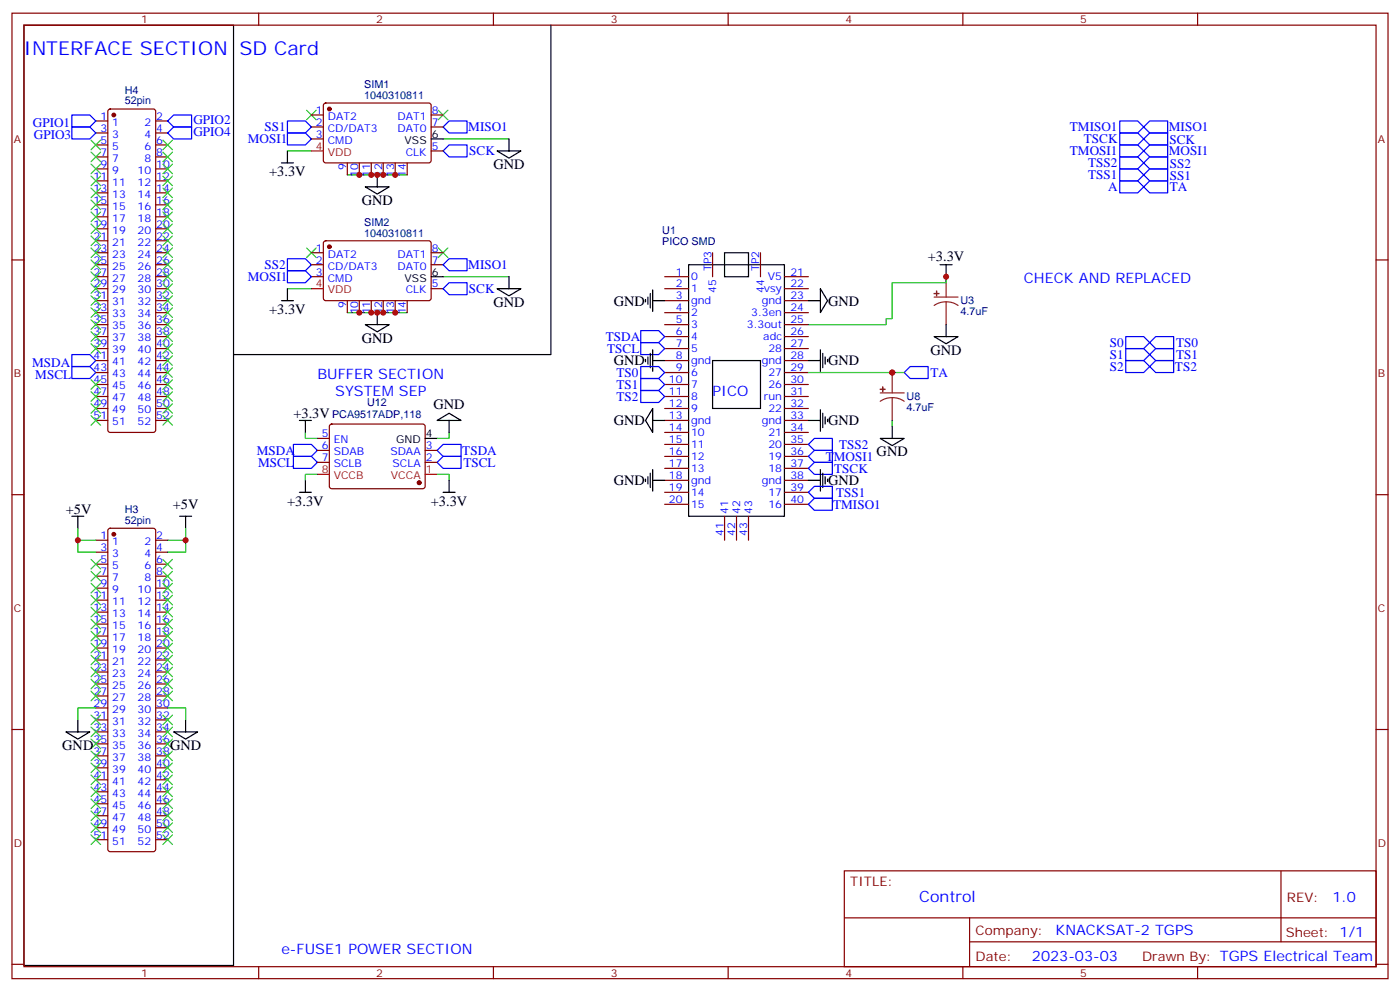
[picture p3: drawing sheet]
<svg xmlns="http://www.w3.org/2000/svg" width="412mm" height="292mm" viewBox="0 0 412 292" stroke-linecap="round" stroke-linejoin="round" font-family="sans-serif">
<g fill="none" stroke="#3c3" stroke-width=".35">
<path d="M90.3 32.5l2.8 2.8M93.1 32.5l-2.8 2.8M129.1 32.5l2.8 2.8M131.9 32.5l-2.8 2.8M26.8 41.3l2.8 2.8M26.8 44.8l2.8 2.8M26.8 48.3l2.8 2.9M26.8 51.9l2.8 2.8M26.8 55.4l2.8 2.8M26.8 58.9l2.8 2.8M29.6 58.9l-2.8 2.8M29.6 55.4l-2.8 2.8"/>
<path d="M29.6 51.9l-2.8 2.8M29.6 48.3l-2.8 2.9M29.6 44.8l-2.8 2.8M29.6 41.3l-2.8 2.8M48 41.3l2.8 2.8M48 44.8l2.8 2.8M48 48.3l2.8 2.9M48 51.9l2.8 2.8M48 55.4l2.8 2.8M48 58.9l2.8 2.8M50.8 41.3l-2.8 2.8M50.8 44.8l-2.8 2.8"/>
<path d="M50.8 48.3l-2.8 2.9M50.8 51.9l-2.8 2.8M50.8 55.4l-2.8 2.8M50.8 58.9l-2.8 2.8M26.8 76.6l2.8 2.8M26.8 73l2.8 2.8M26.8 69.5l2.8 2.8M26.8 66l2.8 2.8M26.8 62.4l2.8 2.9M29.6 62.4l-2.8 2.9M29.6 66l-2.8 2.8M29.6 69.5l-2.8 2.8"/>
<path d="M29.6 73l-2.8 2.8M29.6 76.6l-2.8 2.8M48 62.4l2.8 2.9M48 66l2.8 2.8M48 69.5l2.8 2.8M48 73l2.8 2.8M48 76.6l2.8 2.8M50.8 62.4l-2.8 2.9M50.8 66l-2.8 2.8M50.8 69.5l-2.8 2.8M50.8 73l-2.8 2.8M50.8 76.6l-2.8 2.8"/>
<path d="M90.3 73l2.8 2.8M93.1 73l-2.8 2.8M129.1 73l2.8 2.8M131.9 73l-2.8 2.8M26.8 83.6l2.8 2.8M26.8 87.1l2.8 2.9M26.8 90.7l2.8 2.8M26.8 94.2l2.8 2.8M26.8 97.7l2.8 2.8M26.8 80.1l2.8 2.8M29.6 80.1l-2.8 2.8M29.6 83.6l-2.8 2.8"/>
<path d="M29.6 87.1l-2.8 2.9M29.6 90.7l-2.8 2.8M29.6 94.2l-2.8 2.8M29.6 97.7l-2.8 2.8M48 80.1l2.8 2.8M48 83.6l2.8 2.8M48 87.1l2.8 2.9M48 90.7l2.8 2.8M48 94.2l2.8 2.8M48 97.7l2.8 2.8M50.8 80.1l-2.8 2.8M50.8 83.6l-2.8 2.8"/>
<path d="M50.8 87.1l-2.8 2.9M50.8 90.7l-2.8 2.8M50.8 94.2l-2.8 2.8M50.8 97.7l-2.8 2.8M26.8 118.9l2.8 2.8M26.8 115.4l2.8 2.8M26.8 111.8l2.8 2.9M26.8 101.2l2.8 2.9M29.6 101.2l-2.8 2.9M29.6 111.8l-2.8 2.9M29.6 115.4l-2.8 2.8M29.6 118.9l-2.8 2.8"/>
<path d="M48 101.2l2.8 2.9M48 104.8l2.8 2.8M48 108.3l2.8 2.8M48 111.8l2.8 2.9M48 115.4l2.8 2.8M48 118.9l2.8 2.8M50.8 115.4l-2.8 2.8M50.8 101.2l-2.8 2.9M50.8 104.8l-2.8 2.8M50.8 108.3l-2.8 2.8M50.8 111.8l-2.8 2.9M50.8 118.9l-2.8 2.8"/>
<path d="M26.8 122.4l2.8 2.8M29.6 122.4l-2.8 2.8M48 122.4l2.8 2.8M50.8 122.4l-2.8 2.8M26.8 178.9l2.8 2.8M26.8 175.3l2.8 2.9M26.8 171.8l2.8 2.8M26.8 164.7l2.8 2.9M26.8 168.3l2.8 2.8M29.6 175.3l-2.8 2.9M29.6 164.7l-2.8 2.9M29.6 168.3l-2.8 2.8"/>
<path d="M29.6 171.8l-2.8 2.8M29.6 178.9l-2.8 2.8M48 178.9l2.8 2.8M48 175.3l2.8 2.9M48 171.8l2.8 2.8M48 168.3l2.8 2.8M48 164.7l2.8 2.9M50.8 178.9l-2.8 2.8M50.8 175.3l-2.8 2.9M50.8 171.8l-2.8 2.8M50.8 168.3l-2.8 2.8M50.8 164.7l-2.8 2.9"/>
<path d="M26.8 189.4l2.8 2.9M26.8 182.4l2.8 2.8M26.8 185.9l2.8 2.8M26.8 193l2.8 2.8M26.8 196.5l2.8 2.8M29.6 196.5l-2.8 2.8M29.6 193l-2.8 2.8M29.6 189.4l-2.8 2.9M29.6 185.9l-2.8 2.8M29.6 182.4l-2.8 2.8M48 196.5l2.8 2.8M48 193l2.8 2.8"/>
<path d="M48 189.4l2.8 2.9M48 185.9l2.8 2.8M48 182.4l2.8 2.8M50.8 196.5l-2.8 2.8M50.8 193l-2.8 2.8M50.8 189.4l-2.8 2.9M50.8 185.9l-2.8 2.8M50.8 182.4l-2.8 2.8M26.8 217.7l2.8 2.8M26.8 200l2.8 2.8M26.8 203.6l2.8 2.8M26.8 210.6l2.8 2.8"/>
<path d="M26.8 214.1l2.8 2.9M29.6 217.7l-2.8 2.8M29.6 214.1l-2.8 2.9M29.6 203.6l-2.8 2.8M29.6 200l-2.8 2.8M29.6 210.6l-2.8 2.8M48 217.7l2.8 2.8M48 214.1l2.8 2.9M48 210.6l2.8 2.8M48 203.6l2.8 2.8M48 200l2.8 2.8M50.8 217.7l-2.8 2.8"/>
<path d="M50.8 214.1l-2.8 2.9M50.8 210.6l-2.8 2.8M50.8 203.6l-2.8 2.8M50.8 200l-2.8 2.8M26.8 224.7l2.8 2.8M26.8 221.2l2.8 2.8M26.8 228.2l2.8 2.9M26.8 231.8l2.8 2.8M26.8 235.3l2.8 2.8M26.8 238.8l2.8 2.9M29.6 238.8l-2.8 2.9M29.6 235.3l-2.8 2.8"/>
<path d="M29.6 231.8l-2.8 2.8M29.6 224.7l-2.8 2.8M29.6 221.2l-2.8 2.8M29.6 228.2l-2.8 2.9M48 238.8l2.8 2.9M48 235.3l2.8 2.8M48 231.8l2.8 2.8M48 228.2l2.8 2.9M48 224.7l2.8 2.8M48 221.2l2.8 2.8M50.8 238.8l-2.8 2.9M50.8 235.3l-2.8 2.8"/>
<path d="M50.8 231.8l-2.8 2.8M50.8 228.2l-2.8 2.9M50.8 224.7l-2.8 2.8M50.8 221.2l-2.8 2.8M26.8 242.4l2.8 2.8M26.8 245.9l2.8 2.8M29.6 245.9l-2.8 2.8M29.6 242.4l-2.8 2.8M48 245.9l2.8 2.8M48 242.4l2.8 2.8M50.8 245.9l-2.8 2.8M50.8 242.4l-2.8 2.8"/>
</g>
<g fill="none" stroke="#00f" stroke-width=".35">
<path d="M21.2 33.9h5.3l1.7 1.7-1.7 1.8h-5.3zM21.2 37.4h5.3l1.7 1.8-1.7 1.7h-5.3zM49.4 39.2l1.8-1.8h5.2v3.5h-5.2zM51.2 33.9h5.2v3.5h-5.2l-1.8-1.8zM84.7 35.6h5.3l1.7 1.8-1.7 1.8h-5.3zM84.7 39.2h5.3l1.7 1.7-1.7 1.8h-5.3zM130.5 37.4l1.8-1.8h5.3v3.6h-5.3zM329.8 35.6h5.3l1.8 1.8-1.8 1.8h-5.3zM329.8 39.2h5.3l1.8 1.7-1.8 1.8h-5.3zM336.9 37.4l1.8-1.8h5.3v3.6h-5.3zM338.7 39.2h5.3v3.5h-5.3l-1.8-1.8zM130.5 44.5l1.8-1.8h5.3v3.5h-5.3z"/>
<path d="M329.8 53.3h5.3l1.8 1.7-1.8 1.8h-5.3zM329.8 42.7h5.3l1.8 1.8-1.8 1.7h-5.3zM329.8 49.7h5.3l1.8 1.8-1.8 1.8h-5.3zM329.8 46.2h5.3l1.8 1.8-1.8 1.7h-5.3zM336.9 44.5l1.8-1.8h5.3v3.5h-5.3zM336.9 51.5l1.8-1.8h5.3v3.6h-5.3zM336.9 55l1.8-1.7h5.3v3.5h-5.3zM338.7 46.2h5.3v3.5h-5.3l-1.8-1.7zM84.7 76.2h5.3l1.7 1.8-1.7 1.7h-5.3zM84.7 79.7h5.3l1.7 1.8-1.7 1.8h-5.3zM130.5 78l1.8-1.8h5.3v3.5h-5.3zM130.5 85l1.8-1.7h5.3v3.5h-5.3z"/>
<path d="M188.7 97.4h5.3l1.8 1.7-1.8 1.8h-5.3zM331.6 99.1h5.3l1.8 1.8-1.8 1.8h-5.3zM21.2 108h5.3l1.7 1.7-1.7 1.8h-5.3zM21.2 104.4h5.3l1.7 1.8-1.7 1.8h-5.3zM188.7 100.9h5.3l1.8 1.8-1.8 1.7h-5.3zM188.7 108h5.3l1.8 1.7-1.8 1.8h-5.3zM188.7 111.5h5.3l1.8 1.7-1.8 1.8h-5.3zM188.7 115h5.3l1.8 1.8-1.8 1.7h-5.3zM266.3 109.7l1.8-1.7h5.3v3.5h-5.3zM331.6 102.7h5.3l1.8 1.7-1.8 1.8h-5.3zM331.6 106.2h5.3l1.8 1.8-1.8 1.7h-5.3zM338.7 108l1.7-1.8h5.3v3.5h-5.3z"/>
<path d="M338.7 104.4l1.7-1.7h5.3v3.5h-5.3zM338.7 100.9l1.7-1.8h5.3v3.6h-5.3zM86.4 130.9h5.3l1.8 1.7-1.8 1.8h-5.3zM86.4 134.4h5.3l1.8 1.8-1.8 1.7h-5.3zM128.8 136.2l1.7-1.8h5.3v3.5h-5.3zM128.8 132.6l1.7-1.7h5.3v3.5h-5.3zM238.1 130.9l1.8-1.8h5.3v3.5h-5.3zM238.1 134.4l1.8-1.8h5.3v3.6h-5.3zM238.1 137.9l1.8-1.7h5.3v3.5h-5.3zM238.1 145l1.8-1.8h5.3v3.6h-5.3zM238.1 148.5l1.8-1.7h5.3v3.5h-5.3z"/>
</g>
<g fill="none" stroke="#000" stroke-width=".35">
<path d="M7.1 7.4h61.7v276.9h-61.7zM162.3 7.4v97h-93.5M82.9 48h3.5M84.7 44.5v3.5M107.6 55h7.1l-3.6 2.2zM111.1 51.5v3.5M127 40.9h3.5M146.4 44.5h7.1l-3.6 2.1zM149.9 40.9v3.6M202.8 78h28.3v74h-28.3zM213.4 74.4h7.1v7.1h-7.1zM276.9 78h3.6"/>
<path d="M278.7 78v3.5M82.9 88.5h3.5M84.7 85v3.5M107.6 95.6h7.1l-3.6 2.1zM111.1 92.1v3.5M127 81.5h3.5M146.4 85h7.1l-3.6 2.1zM149.9 81.5v3.5M190.1 88.2v.7M190.9 87.5v2.1M191.6 86.4v4.3M192.3 85.4v6.3"/>
<path d="M192.3 88.5h3.5M238.1 88.5h3.6M241.7 85l2.1 3.5-2.1 3.6zM275.2 99.1h7l-3.5 2.1zM278.7 95.6v3.5M190.1 105.8v.7M190.9 105.1v2.1M191.6 104.1v4.2M192.3 106.2h3.5M192.3 103v6.4M209.9 106.2h14.1v14.1h-14.1zM238.1 106.2h3.6"/>
<path d="M241.7 103v6.4M242.4 104.1v4.2M243.1 105.1v2.1M243.8 105.8v.7M88.2 123.8h3.5M90 123.8v3.6M125.2 129.1h3.6M128.8 123.8l3.5-2.1 3.5 2.1zM132.3 123.8v3.6M191.6 139.3v4.3M192.3 120.3v7.1l-2.2-3.6zM192.3 123.8h3.5"/>
<path d="M192.3 138.3v6.3M238.1 123.8h3.6M241.7 120.7v6.3M241.7 138.3v6.3M242.4 121.7v4.2M242.4 139.3v4.3M243.1 122.8v2.1M243.8 123.5v.7M259.3 129.1h7l-3.5 2.1zM262.8 125.6v3.5M21.2 152h3.5M22.9 152v3.6"/>
<path d="M52.9 152h3.5M54.7 152v3.6M88.2 145h3.5M90 141.5v3.5M130.5 145h3.6M132.3 141.5v3.5M190.1 141.1v.7M190.9 140.4v2.1M192.3 141.5h3.5M238.1 141.5h3.6M243.1 140.4v2.1M243.8 141.1v.7"/>
<path d="M19.4 215.5h7.1l-3.6 2.2zM22.9 212v3.5M51.2 215.5h7l-3.5 2.2zM54.7 212v3.5"/>
</g>
<g fill="none" stroke="#008700" stroke-width=".35">
<path d="M84.7 44.5h7M102.3 51.5h17.6M130.5 40.9h19.4M84.7 85h7M102.3 92.1h17.6M130.5 81.5h19.4M278.7 81.5v1.8h-15.9v10.5h-1.7v1.8h-23M238.1 109.7h28.2M90 127.4v1.7h3.5M93.5 139.7h-3.5v1.8M128.8 139.7h3.5v1.8M132.3 127.4v1.7h-3.5"/>
<path d="M262.8 123.8v1.8M22.9 155.6v7h5.3M22.9 159.1h5.3M54.7 155.6v3.5h-5.3M54.7 159.1v3.5h-5.3M28.2 208.5h-5.3v3.5M49.4 208.5h5.3v3.5"/>
</g>
<g fill="none" stroke="#870000" stroke-width=".35">
<path d="M3.5 3.9h405.4v284.3h-405.4zM7.1 7.4h398.2v277.3h-398.2zM76.2 3.9v3.5M145.3 3.9v3.5M214.5 3.9v3.5M283.6 3.9v3.5M352.8 3.9v3.5M28.2 35.6h3.5M28.2 39.2h3.5M32 32.3l.5-.2h12.7l.5 .2 .2 .5v93.8l-.3 .5-.4 .3h-12.7l-.5-.3-.3-.5v-93.8zM45.9 35.6h3.5M45.9 39.2h3.5"/>
<path d="M91.7 33.9h3.5M91.7 37.4h3.5M95.5 30.5l.5-.2 30.6 .1 .4 .6-.1 16.5-.6 .5-30.6-.1-.5-.6v-16.3zM127 33.9h3.5M127 37.4h3.5M28.2 42.7h3.5M28.2 46.2h3.5M28.2 49.7h3.5M28.2 53.3h3.5M28.2 56.8h3.5M45.9 42.7h3.5M45.9 46.2h3.5"/>
<path d="M45.9 49.7h3.5M45.9 53.3h3.5M45.9 56.8h3.5M91.7 40.9h3.5M102.3 48v3.5M105.8 48v3.5M109.4 48v3.5M112.9 48v3.5M116.4 48v3.5M119.9 48v3.5M127 44.5h3.5M3.5 76.6h3.6"/>
<path d="M28.2 74.4h3.5M28.2 78h3.5M28.2 60.3h3.5M28.2 63.9h3.5M28.2 67.4h3.5M28.2 70.9h3.5M45.9 74.4h3.5M45.9 78h3.5M45.9 60.3h3.5M45.9 63.9h3.5M45.9 67.4h3.5M45.9 70.9h3.5"/>
<path d="M91.7 74.4h3.5M91.7 78h3.5M95.5 71.1l.5-.2 30.6 .1 .4 .6-.1 16.5-.6 .4h-30.6l-.5-.7v-16.2zM127 74.4h3.5M127 78h3.5M209.9 74.4v7.1M224 74.4v7.1M405.3 76.6h3.6M28.2 81.5h3.5M28.2 85h3.5M28.2 99.1h3.5M28.2 95.6h3.5"/>
<path d="M28.2 92.1h3.5M28.2 88.5h3.5M45.9 81.5h3.5M45.9 85h3.5M45.9 99.1h3.5M45.9 95.6h3.5M45.9 92.1h3.5M45.9 88.5h3.5M91.7 81.5h3.5M102.3 88.5v3.6M105.8 88.5v3.6M109.4 88.5v3.6"/>
<path d="M112.9 88.5v3.6M116.4 88.5v3.6M119.9 88.5v3.6M127 85h3.5M195.8 81.5h7M195.8 85h7M195.8 99.1h7M195.8 95.6h7M195.8 92.1h7M195.8 88.5h7M231.1 81.5h7M231.1 85h7"/>
<path d="M231.1 99.1h7M231.1 95.6h7M231.1 92.1h7M231.1 88.5h7M28.2 116.8h3.5M28.2 113.2h3.5M28.2 109.7h3.5M28.2 106.2h3.5M28.2 102.7h3.5M45.9 116.8h3.5M45.9 113.2h3.5M45.9 109.7h3.5"/>
<path d="M45.9 106.2h3.5M45.9 102.7h3.5M195.8 116.8h7M195.8 113.2h7M195.8 109.7h7M195.8 106.2h7M195.8 102.7h7M231.1 116.8h7M231.1 113.2h7M231.1 109.7h7M231.1 106.2h7M231.1 102.7h7"/>
<path d="M28.2 123.8h3.5M28.2 120.3h3.5M45.9 123.8h3.5M45.9 120.3h3.5M93.5 136.2h3.5M93.5 132.6h3.5M93.5 129.1h3.5M97.2 125.1l.5-.2h27.1l.4 .7v17.9l-.7 .4h-27.1l-.4-.7v-17.6zM125.2 136.2h3.6M125.2 132.6h3.6M195.8 123.8h7M195.8 120.3h7"/>
<path d="M195.8 137.9h7M195.8 134.4h7M195.8 130.9h7M195.8 127.4h7M231.1 123.8h7M231.1 120.3h7M231.1 137.9h7M231.1 134.4h7M231.1 130.9h7M231.1 127.4h7M3.5 145.7h3.6M28.2 159.1h3.5"/>
<path d="M32 155.8l.5-.2h12.7l.5 .2 .2 .5v93.8l-.3 .5-.4 .2h-12.7l-.5-.2-.3-.5v-93.8zM45.9 159.1h3.5M195.8 148.5h7M195.8 145h7M195.8 141.5h7M213.4 152v7.1M217 152v7.1M220.5 152v7.1M231.1 148.5h7M231.1 145h7M231.1 141.5h7M405.3 145.7h3.6"/>
<path d="M28.2 162.6h3.5M28.2 166.2h3.5M28.2 169.7h3.5M28.2 173.2h3.5M28.2 176.7h3.5M45.9 162.6h3.5M45.9 166.2h3.5M45.9 169.7h3.5M45.9 173.2h3.5M45.9 176.7h3.5M28.2 180.3h3.5M28.2 183.8h3.5"/>
<path d="M28.2 187.3h3.5M28.2 190.9h3.5M28.2 194.4h3.5M28.2 197.9h3.5M45.9 180.3h3.5M45.9 183.8h3.5M45.9 187.3h3.5M45.9 190.9h3.5M45.9 194.4h3.5M45.9 197.9h3.5M3.5 214.8h3.6M28.2 219.1h3.5"/>
<path d="M28.2 215.5h3.5M28.2 212h3.5M28.2 208.5h3.5M28.2 201.4h3.5M28.2 205h3.5M45.9 219.1h3.5M45.9 215.5h3.5M45.9 212h3.5M45.9 208.5h3.5M45.9 201.4h3.5M45.9 205h3.5M405.3 214.8h3.6"/>
<path d="M28.2 236.7h3.5M28.2 233.2h3.5M28.2 229.7h3.5M28.2 226.1h3.5M28.2 222.6h3.5M45.9 236.7h3.5M45.9 233.2h3.5M45.9 229.7h3.5M45.9 226.1h3.5M45.9 222.6h3.5M28.2 247.3h3.5M28.2 243.8h3.5"/>
<path d="M28.2 240.2h3.5M45.9 247.3h3.5M45.9 243.8h3.5M45.9 240.2h3.5M248.7 256.5h156.6v28.2h-156.6zM377.3 256.5v20.9M248.7 270.3h156.5M285.6 277.4h119.6M285.6 270.3v14.1M3.5 284h3.6M76.2 284.7v3.5M145.3 284.7v3.5"/>
<path d="M214.5 284.7v3.5M283.6 284.7v3.5M352.8 284.7v3.5M405.3 284h3.6"/>
</g>
<g fill="#870000" stroke="#870000" stroke-width=".35">
<circle cx="97" cy="32.1" r=".53"/>
<circle cx="97" cy="72.7" r=".53"/>
<circle cx="123.5" cy="142.2" r=".53"/>
<circle cx="33.5" cy="157.3" r=".53"/>
<circle cx="33.5" cy="33.9" r=".53"/>
</g>
<path d="M91.7 44.5h3.5M91.7 85h3.5M93.5 139.7h3.5M125.2 139.7h3.6" fill="none" stroke="#f00" stroke-width=".35"/>
<g fill="#8c2424" stroke="#8c2424" stroke-width=".35">
<path d="M275.9 85.7v1.4z"/>
<path d="M275.2 86.4l1.4 .1z"/>
<path d="M260 113.9v1.5z"/>
<path d="M259.3 114.7h1.4z"/>
</g>
<path d="M275.2 87.5h7M278.7 88.9l-1.9 .2-1.6 .9M278.7 88.9l1.8 .2 1.7 .9M278.7 81.5v6M278.7 88.9v6.7M259.3 115.7h7M262.8 117.1l-1.8 .3-1.7 .8M262.8 117.1l1.9 .3 1.6 .8M262.8 109.7v6M262.8 117.1v6.7" fill="none" stroke="#8c2424" stroke-width=".35"/>
<g fill="#c00">
<circle cx="105.8" cy="92.1" r=".88"/>
<circle cx="109.4" cy="92.1" r=".88"/>
<circle cx="112.9" cy="92.1" r=".88"/>
<circle cx="116.4" cy="92.1" r=".88"/>
<circle cx="54.7" cy="159.1" r=".88"/>
<circle cx="22.9" cy="159.1" r=".88"/>
<circle cx="116.4" cy="51.5" r=".88"/>
<circle cx="112.9" cy="51.5" r=".88"/>
<circle cx="109.4" cy="51.5" r=".88"/>
<circle cx="105.8" cy="51.5" r=".88"/>
<circle cx="111.1" cy="51.5" r=".88"/>
<circle cx="111.1" cy="92.1" r=".88"/>
<circle cx="262.8" cy="109.7" r=".88"/>
<circle cx="278.7" cy="81.5" r=".88"/>
</g>
<g font-size="5.6" fill="#00f">
<text x="7.1" y="16.2">INTERFACE SECTION</text>
<text x="70.6" y="16.2">SD Card</text>
</g>
<text font-size="4.6" fill="#00f" x="270.8" y="265.5">Control</text>
<g font-size="4.2">
<text x="79.3" y="51.9">+3.3V</text>
<text x="145.3" y="49.7">GND</text>
<text x="106.5" y="60.3">GND</text>
<text x="273.3" y="76.9">+3.3V</text>
<text x="180.8" y="90">GND</text>
<text x="79.3" y="92.5">+3.3V</text>
<text x="145.3" y="90.3">GND</text>
<text x="243.9" y="90">GND</text>
<text x="106.5" y="100.9">GND</text>
<text x="180.8" y="107.6">GND</text>
<text x="243.9" y="107.6">GND</text>
<text x="274.1" y="104.4">GND</text>
<text x="86.4" y="123.1">+3.3V</text>
<text x="127.7" y="120.6">GND</text>
<text x="180.8" y="125.2">GND</text>
<text x="243.9" y="125.3">GND</text>
<text x="258.2" y="134.4">GND</text>
<text x="180.8" y="142.9">GND</text>
<text x="243.9" y="142.9">GND</text>
<text x="50.9" y="150">+5V</text>
<text x="84.6" y="149">+3.3V</text>
<text x="126.9" y="149">+3.3V</text>
<text x="19.4" y="151.3">+5V</text>
<text x="18.3" y="220.8">GND</text>
<text x="50.1" y="220.8">GND</text>
</g>
<g font-size="4.2" fill="#00f">
<text x="301.6" y="83.3">CHECK AND REPLACED</text>
<text x="93.5" y="111.5">BUFFER SECTION</text>
<text x="98.8" y="116.8">SYSTEM SEP</text>
<text x="209.9" y="116.8">PICO</text>
<text x="392.5" y="265.7">1.0</text>
<text x="310.9" y="275.3">KNACKSAT-2 TGPS</text>
<text x="82.9" y="280.8">e-FUSE1 POWER SECTION</text>
<text x="304" y="283.1">2023-03-03</text>
</g>
<g font-size="3.9" fill="#00f">
<text x="9.7" y="37.4">GPIO1</text>
<text x="10" y="40.9">GPIO3</text>
<text x="57" y="39.9">GPIO4</text>
<text x="57" y="36.4">GPIO2</text>
<text x="78" y="38.6">SS1</text>
<text x="138" y="38.7">MISO1</text>
<text x="315.2" y="38.6">TMISO1</text>
<text x="344.3" y="38.7">MISO1</text>
<text x="73" y="42.3">MOSI1</text>
<text x="138.2" y="45.6">SCK</text>
<text x="315.2" y="45.7">TMOSI1</text>
<text x="319.3" y="42.2">TSCK</text>
<text x="344.3" y="45.7">MOSI1</text>
<text x="344.5" y="42.3">SCK</text>
<text x="320.6" y="52.8">TSS1</text>
<text x="320.6" y="49.2">TSS2</text>
<text x="344.6" y="52.9">SS1</text>
<text x="344.6" y="49.4">SS2</text>
<text x="326.4" y="56.4">A</text>
<text x="344.6" y="56.3">TA</text>
<text x="73" y="82.8">MOSI1</text>
<text x="78" y="79.1">SS2</text>
<text x="138" y="79.2">MISO1</text>
<text x="138.1" y="86.3">SCK</text>
<text x="178.4" y="100.3">TSDA</text>
<text x="9.5" y="108">MSDA</text>
<text x="178.9" y="103.9">TSCL</text>
<text x="326.9" y="102.1">S0</text>
<text x="326.9" y="105.7">S1</text>
<text x="346.4" y="105.7">TS1</text>
<text x="346.4" y="102.2">TS0</text>
<text x="10.4" y="111.5">MSCL</text>
<text x="181.6" y="111">TS0</text>
<text x="274" y="111">TA</text>
<text x="326.9" y="109.2">S2</text>
<text x="346.1" y="109.2">TS2</text>
<text x="181.6" y="114.5">TS1</text>
<text x="181.6" y="118">TS2</text>
<text x="75.7" y="133.9">MSDA</text>
<text x="76" y="137.4">MSCL</text>
<text x="136.2" y="133.9">TSDA</text>
<text x="136.5" y="137.4">TSCL</text>
<text x="243.2" y="135.7">TMOSI1</text>
<text x="247.2" y="132.1">TSS2</text>
<text x="245.7" y="139.2">TSCK</text>
<text x="245.4" y="149.8">TMISO1</text>
<text x="246.3" y="146.3">TSS1</text>
</g>
<g font-size="3.9" fill="#800">
<text x="250.5" y="261.1">TITLE:</text>
<text x="379.1" y="265.7">REV:</text>
<text x="287.4" y="275.3">Company:</text>
<text x="378.7" y="275.9">Sheet: 1/1</text>
<text x="287.4" y="282.9">Date:</text>
<text x="336.4" y="283">Drawn By: TGPS Electrical Team</text>
</g>
<g font-size="3.2" fill="#800">
<text x="41.6" y="6.9">1</text>
<text x="110.8" y="6.9">2</text>
<text x="179.9" y="6.9">3</text>
<text x="249.1" y="6.9">4</text>
<text x="318.2" y="6.9">5</text>
<text x="4.1" y="42">A</text>
<text x="405.9" y="42">A</text>
<text x="4.1" y="111.1">B</text>
<text x="405.9" y="111.1">B</text>
<text x="4.1" y="180.3">C</text>
<text x="405.9" y="180.3">C</text>
<text x="4.1" y="249.4">D</text>
<text x="405.9" y="249.4">D</text>
<text x="41.6" y="287.7">1</text>
<text x="110.8" y="287.7">2</text>
<text x="179.9" y="287.7">3</text>
<text x="249.1" y="287.7">4</text>
<text x="318.2" y="287.7">5</text>
</g>
<g font-size="3.2" fill="#000080">
<text x="36.7" y="27.7">H4</text>
<text x="107.3" y="29.2">1040310811</text>
<text x="107.3" y="26">SIM1</text>
<text x="36.7" y="30.8">52pin</text>
<text x="107.3" y="69.7">1040310811</text>
<text x="107.3" y="66.5">SIM2</text>
<text x="195.1" y="68.9">U1</text>
<text x="195.1" y="72.2">PICO SMD</text>
<text x="282.9" y="89.7">U3</text>
<text x="282.9" y="92.9">4.7uF</text>
<text x="108.1" y="119.7">U12</text>
<text x="267.1" y="117.9">U8</text>
<text x="97.8" y="123.2">PCA9517ADP,118</text>
<text x="267.1" y="121.1">4.7uF</text>
<text x="36.7" y="154.2">52pin</text>
<text x="36.7" y="151.1">H3</text>
</g>
<g font-size="3.2" fill="#00f">
<text x="29.6" y="35.3">1</text>
<text x="46" y="35.3">2</text>
<text x="93.1" y="33.5">1</text>
<text x="96.6" y="35.3">DAT2</text>
<text x="117.1" y="35.3">DAT1</text>
<text x="127.2" y="33.5">8</text>
<text x="29.6" y="38.8">3</text>
<text x="33.1" y="37">1</text>
<text x="33.1" y="40.6">3</text>
<text x="42.5" y="40.6">4</text>
<text x="42.5" y="37">2</text>
<text x="46" y="38.8">4</text>
<text x="93.1" y="37">2</text>
<text x="93.1" y="40.6">3</text>
<text x="96.6" y="38.8">CD/DAT3</text>
<text x="117.1" y="38.8">DAT0</text>
<text x="127.2" y="37">7</text>
<text x="29.6" y="42.3">5</text>
<text x="29.6" y="45.9">7</text>
<text x="33.1" y="44.1">5</text>
<text x="33.1" y="47.6">7</text>
<text x="42.5" y="47.6">8</text>
<text x="42.5" y="44.1">6</text>
<text x="46" y="45.9">8</text>
<text x="46" y="42.3">6</text>
<text x="96.6" y="42.3">CMD</text>
<text x="119.5" y="45.9">CLK</text>
<text x="127.2" y="44.1">5</text>
<text x="27.5" y="52.9">11</text>
<text x="29.6" y="49.4">9</text>
<text x="33.1" y="51.2">9</text>
<text x="40.5" y="51.2">10</text>
<text x="46" y="52.9">12</text>
<text x="46" y="49.4">10</text>
<text x="102" y="50" transform="rotate(-90 102 50)">9</text>
<text x="105.5" y="52" transform="rotate(-90 105.5 52)">10</text>
<text x="109" y="52" transform="rotate(-90 109 52)">11</text>
<text x="112.5" y="52" transform="rotate(-90 112.5 52)">12</text>
<text x="116.1" y="52" transform="rotate(-90 116.1 52)">13</text>
<text x="119.6" y="52" transform="rotate(-90 119.6 52)">14</text>
<text x="27.5" y="56.4">13</text>
<text x="27.5" y="60">15</text>
<text x="33.1" y="54.7">11</text>
<text x="33.1" y="58.2">13</text>
<text x="40.5" y="58.2">14</text>
<text x="40.5" y="54.7">12</text>
<text x="46" y="60">16</text>
<text x="46" y="56.4">14</text>
<text x="27.5" y="63.5">17</text>
<text x="33.1" y="61.7">15</text>
<text x="33.1" y="65.3">17</text>
<text x="40.5" y="65.3">18</text>
<text x="40.5" y="61.7">16</text>
<text x="46" y="63.5">18</text>
<text x="27.5" y="67">19</text>
<text x="27.5" y="70.6">21</text>
<text x="33.1" y="68.8">19</text>
<text x="40.5" y="68.8">20</text>
<text x="46" y="70.6">22</text>
<text x="46" y="67">20</text>
<text x="27.5" y="74.1">23</text>
<text x="27.5" y="77.6">25</text>
<text x="33.1" y="72.3">21</text>
<text x="33.1" y="75.8">23</text>
<text x="40.5" y="75.8">24</text>
<text x="40.5" y="72.3">22</text>
<text x="46" y="77.6">26</text>
<text x="46" y="74.1">24</text>
<text x="93.1" y="74.1">1</text>
<text x="93.1" y="77.6">2</text>
<text x="96.6" y="75.8">DAT2</text>
<text x="117.1" y="75.8">DAT1</text>
<text x="127.2" y="77.6">7</text>
<text x="127.2" y="74.1">8</text>
<text x="27.5" y="81.1">27</text>
<text x="33.1" y="79.4">25</text>
<text x="33.1" y="82.9">27</text>
<text x="40.5" y="82.9">28</text>
<text x="40.5" y="79.4">26</text>
<text x="46" y="81.1">28</text>
<text x="93.1" y="81.1">3</text>
<text x="96.6" y="79.4">CD/DAT3</text>
<text x="96.6" y="82.9">CMD</text>
<text x="117.1" y="79.4">DAT0</text>
<text x="199.1" y="81.1">1</text>
<text x="203.6" y="82.6">0</text>
<text x="209.5" y="79.7" transform="rotate(-90 209.5 79.7)">TP3</text>
<text x="223.7" y="79.7" transform="rotate(-90 223.7 79.7)">TP2</text>
<text x="226.2" y="82.6">V5</text>
<text x="232.8" y="81.1">21</text>
<text x="27.5" y="84.7">29</text>
<text x="27.5" y="88.2">31</text>
<text x="33.1" y="86.4">29</text>
<text x="33.1" y="90">31</text>
<text x="40.5" y="90">32</text>
<text x="40.5" y="86.4">30</text>
<text x="46" y="88.2">32</text>
<text x="46" y="84.7">30</text>
<text x="119.5" y="86.4">CLK</text>
<text x="127.2" y="84.7">5</text>
<text x="199.1" y="88.2">3</text>
<text x="199.1" y="84.7">2</text>
<text x="203.6" y="89.6">gnd</text>
<text x="203.6" y="86.1">1</text>
<text x="211" y="86.2" transform="rotate(-90 211 86.2)">45</text>
<text x="224.4" y="89.6">gnd</text>
<text x="225" y="86.1">vsy</text>
<text x="225.1" y="86.2" transform="rotate(-90 225.1 86.2)">44</text>
<text x="232.8" y="88.2">23</text>
<text x="232.8" y="84.7">22</text>
<text x="27.5" y="91.7">33</text>
<text x="27.5" y="95.2">35</text>
<text x="33.1" y="93.5">33</text>
<text x="40.5" y="93.5">34</text>
<text x="46" y="95.2">36</text>
<text x="46" y="91.7">34</text>
<text x="102" y="90.6" transform="rotate(-90 102 90.6)">9</text>
<text x="105.5" y="92.6" transform="rotate(-90 105.5 92.6)">10</text>
<text x="109" y="92.6" transform="rotate(-90 109 92.6)">11</text>
<text x="112.5" y="92.6" transform="rotate(-90 112.5 92.6)">12</text>
<text x="116.1" y="92.6" transform="rotate(-90 116.1 92.6)">13</text>
<text x="119.6" y="92.6" transform="rotate(-90 119.6 92.6)">14</text>
<text x="199.1" y="95.2">5</text>
<text x="199.1" y="91.7">4</text>
<text x="203.6" y="93.1">2</text>
<text x="221.3" y="93.1">3.3en</text>
<text x="232.8" y="95.2">25</text>
<text x="232.8" y="91.7">24</text>
<text x="27.5" y="98.8">37</text>
<text x="33.1" y="97">35</text>
<text x="33.1" y="100.5">37</text>
<text x="40.5" y="100.5">38</text>
<text x="40.5" y="97">36</text>
<text x="46" y="98.8">38</text>
<text x="199.1" y="98.8">6</text>
<text x="203.6" y="100.2">4</text>
<text x="203.6" y="96.7">3</text>
<text x="220" y="96.7">3.3out</text>
<text x="224.8" y="100.2">adc</text>
<text x="232.8" y="98.8">26</text>
<text x="27.5" y="102.3">39</text>
<text x="27.5" y="105.8">41</text>
<text x="33.1" y="104.1">39</text>
<text x="33.1" y="107.6">41</text>
<text x="40.5" y="107.6">42</text>
<text x="40.5" y="104.1">40</text>
<text x="46" y="105.8">42</text>
<text x="46" y="102.3">40</text>
<text x="199.1" y="105.8">8</text>
<text x="199.1" y="102.3">7</text>
<text x="203.6" y="107.2">gnd</text>
<text x="203.6" y="103.7">5</text>
<text x="224.4" y="107.2">gnd</text>
<text x="226.3" y="103.7">28</text>
<text x="232.8" y="105.8">28</text>
<text x="232.8" y="102.3">27</text>
<text x="27.5" y="109.4">43</text>
<text x="27.5" y="112.9">45</text>
<text x="33.1" y="111.1">43</text>
<text x="40.5" y="111.1">44</text>
<text x="46" y="112.9">46</text>
<text x="46" y="109.4">44</text>
<text x="197.1" y="112.9">10</text>
<text x="199.1" y="109.4">9</text>
<text x="203.6" y="110.8">6</text>
<text x="226.3" y="110.8">27</text>
<text x="232.8" y="112.9">30</text>
<text x="232.8" y="109.4">29</text>
<text x="27.5" y="116.4">47</text>
<text x="27.5" y="119.9">49</text>
<text x="33.1" y="114.7">45</text>
<text x="33.1" y="118.2">47</text>
<text x="40.5" y="118.2">48</text>
<text x="40.5" y="114.7">46</text>
<text x="46" y="119.9">50</text>
<text x="46" y="116.4">48</text>
<text x="197.1" y="119.9">12</text>
<text x="197.1" y="116.4">11</text>
<text x="203.6" y="117.8">8</text>
<text x="203.6" y="114.3">7</text>
<text x="225" y="117.8">run</text>
<text x="226.3" y="114.3">26</text>
<text x="232.8" y="119.9">32</text>
<text x="232.8" y="116.4">31</text>
<text x="27.5" y="123.5">51</text>
<text x="33.1" y="121.7">49</text>
<text x="33.1" y="125.2">51</text>
<text x="40.5" y="125.2">52</text>
<text x="40.5" y="121.7">50</text>
<text x="46" y="123.5">52</text>
<text x="197.1" y="123.5">13</text>
<text x="203.6" y="124.9">gnd</text>
<text x="203.6" y="121.4">9</text>
<text x="224.4" y="124.9">gnd</text>
<text x="226.3" y="121.4">22</text>
<text x="232.8" y="123.5">33</text>
<text x="94.8" y="128.8">5</text>
<text x="98.3" y="130.5">EN</text>
<text x="197.1" y="130.5">15</text>
<text x="197.1" y="127">14</text>
<text x="203.6" y="131.9">11</text>
<text x="203.6" y="128.4">10</text>
<text x="226.3" y="131.9">20</text>
<text x="226.3" y="128.4">21</text>
<text x="232.8" y="130.5">35</text>
<text x="232.8" y="127">34</text>
<text x="94.8" y="132.3">6</text>
<text x="94.8" y="135.8">7</text>
<text x="98.3" y="134.1">SDAB</text>
<text x="98.3" y="137.6">SCLB</text>
<text x="115" y="134.1">SDAA</text>
<text x="115.6" y="137.6">SCLA</text>
<text x="125.4" y="135.8">2</text>
<text x="125.4" y="132.3">3</text>
<text x="197.1" y="137.6">17</text>
<text x="197.1" y="134.1">16</text>
<text x="203.6" y="135.5">12</text>
<text x="226.3" y="135.5">19</text>
<text x="232.8" y="137.6">37</text>
<text x="232.8" y="134.1">36</text>
<text x="197.1" y="141.1">18</text>
<text x="203.6" y="142.5">gnd</text>
<text x="203.6" y="139">13</text>
<text x="224.4" y="142.5">gnd</text>
<text x="226.3" y="139">18</text>
<text x="232.8" y="141.1">38</text>
<text x="197.1" y="148.2">20</text>
<text x="197.1" y="144.6">19</text>
<text x="203.6" y="149.6">15</text>
<text x="203.6" y="146.1">14</text>
<text x="226.3" y="149.6">16</text>
<text x="226.3" y="146.1">17</text>
<text x="232.8" y="148.2">40</text>
<text x="232.8" y="144.6">39</text>
<text x="214.5" y="151.3" transform="rotate(-90 214.5 151.3)">41</text>
<text x="218" y="151.3" transform="rotate(-90 218 151.3)">42</text>
<text x="221.5" y="151.3" transform="rotate(-90 221.5 151.3)">43</text>
<text x="29.6" y="158.8">1</text>
<text x="33.1" y="160.5">1</text>
<text x="42.5" y="160.5">2</text>
<text x="46" y="158.8">2</text>
<text x="213.1" y="157.8" transform="rotate(-90 213.1 157.8)">41</text>
<text x="216.6" y="157.8" transform="rotate(-90 216.6 157.8)">42</text>
<text x="220.1" y="157.8" transform="rotate(-90 220.1 157.8)">43</text>
<text x="29.6" y="162.3">3</text>
<text x="29.6" y="165.8">5</text>
<text x="33.1" y="164">3</text>
<text x="33.1" y="167.6">5</text>
<text x="42.5" y="167.6">6</text>
<text x="42.5" y="164">4</text>
<text x="46" y="165.8">6</text>
<text x="46" y="162.3">4</text>
<text x="29.6" y="169.3">7</text>
<text x="29.6" y="172.9">9</text>
<text x="33.1" y="171.1">7</text>
<text x="42.5" y="171.1">8</text>
<text x="46" y="172.9">10</text>
<text x="46" y="169.3">8</text>
<text x="27.5" y="176.4">11</text>
<text x="27.5" y="179.9">13</text>
<text x="33.1" y="174.6">9</text>
<text x="33.1" y="178.2">11</text>
<text x="40.5" y="178.2">12</text>
<text x="40.5" y="174.6">10</text>
<text x="46" y="179.9">14</text>
<text x="46" y="176.4">12</text>
<text x="27.5" y="183.4">15</text>
<text x="33.1" y="181.7">13</text>
<text x="33.1" y="185.2">15</text>
<text x="40.5" y="185.2">16</text>
<text x="40.5" y="181.7">14</text>
<text x="46" y="183.4">16</text>
<text x="27.5" y="187">17</text>
<text x="27.5" y="190.5">19</text>
<text x="33.1" y="188.7">17</text>
<text x="40.5" y="188.7">18</text>
<text x="46" y="190.5">20</text>
<text x="46" y="187">18</text>
<text x="27.5" y="194">21</text>
<text x="27.5" y="197.6">23</text>
<text x="33.1" y="192.3">19</text>
<text x="33.1" y="195.8">21</text>
<text x="40.5" y="195.8">22</text>
<text x="40.5" y="192.3">20</text>
<text x="46" y="197.6">24</text>
<text x="46" y="194">22</text>
<text x="27.5" y="201.1">25</text>
<text x="33.1" y="199.3">23</text>
<text x="33.1" y="202.8">25</text>
<text x="40.5" y="202.8">26</text>
<text x="40.5" y="199.3">24</text>
<text x="46" y="201.1">26</text>
<text x="27.5" y="204.6">27</text>
<text x="27.5" y="208.1">29</text>
<text x="33.1" y="206.4">27</text>
<text x="33.1" y="209.9">29</text>
<text x="40.5" y="209.9">30</text>
<text x="40.5" y="206.4">28</text>
<text x="46" y="208.1">30</text>
<text x="46" y="204.6">28</text>
<text x="27.5" y="211.7">31</text>
<text x="27.5" y="215.2">33</text>
<text x="33.1" y="213.4">31</text>
<text x="40.5" y="213.4">32</text>
<text x="46" y="215.2">34</text>
<text x="46" y="211.7">32</text>
<text x="27.5" y="218.7">35</text>
<text x="33.1" y="217">33</text>
<text x="33.1" y="220.5">35</text>
<text x="40.5" y="220.5">36</text>
<text x="40.5" y="217">34</text>
<text x="46" y="218.7">36</text>
<text x="27.5" y="222.2">37</text>
<text x="27.5" y="225.8">39</text>
<text x="33.1" y="224">37</text>
<text x="33.1" y="227.5">39</text>
<text x="40.5" y="227.5">40</text>
<text x="40.5" y="224">38</text>
<text x="46" y="225.8">40</text>
<text x="46" y="222.2">38</text>
<text x="27.5" y="229.3">41</text>
<text x="27.5" y="232.8">43</text>
<text x="33.1" y="231.1">41</text>
<text x="40.5" y="231.1">42</text>
<text x="46" y="232.8">44</text>
<text x="46" y="229.3">42</text>
<text x="27.5" y="236.4">45</text>
<text x="27.5" y="239.9">47</text>
<text x="33.1" y="234.6">43</text>
<text x="33.1" y="238.1">45</text>
<text x="40.5" y="238.1">46</text>
<text x="40.5" y="234.6">44</text>
<text x="46" y="239.9">48</text>
<text x="46" y="236.4">46</text>
<text x="27.5" y="243.4">49</text>
<text x="33.1" y="241.7">47</text>
<text x="33.1" y="245.2">49</text>
<text x="40.5" y="245.2">50</text>
<text x="40.5" y="241.7">48</text>
<text x="46" y="243.4">50</text>
<text x="27.5" y="246.9">51</text>
<text x="33.1" y="248.7">51</text>
<text x="40.5" y="248.7">52</text>
<text x="46" y="246.9">52</text>
</g>
<g font-size="3.2">
<text x="127.2" y="40.6">6</text>
<text x="119.2" y="42.3">VSS</text>
<text x="119.2" y="82.9">VSS</text>
<text x="127.2" y="81.1">6</text>
<text x="116.6" y="130.5">GND</text>
<text x="125.4" y="128.8">4</text>
</g>
<g font-size="3.2" fill="#f00">
<text x="93.1" y="44.1">4</text>
<text x="96.6" y="45.9">VDD</text>
<text x="93.1" y="84.7">4</text>
<text x="96.6" y="86.4">VDD</text>
<text x="94.8" y="139.3">8</text>
<text x="98.3" y="141.1">VCCB</text>
<text x="115.2" y="141.1">VCCA</text>
<text x="125.4" y="139.3">1</text>
</g>
</svg>
